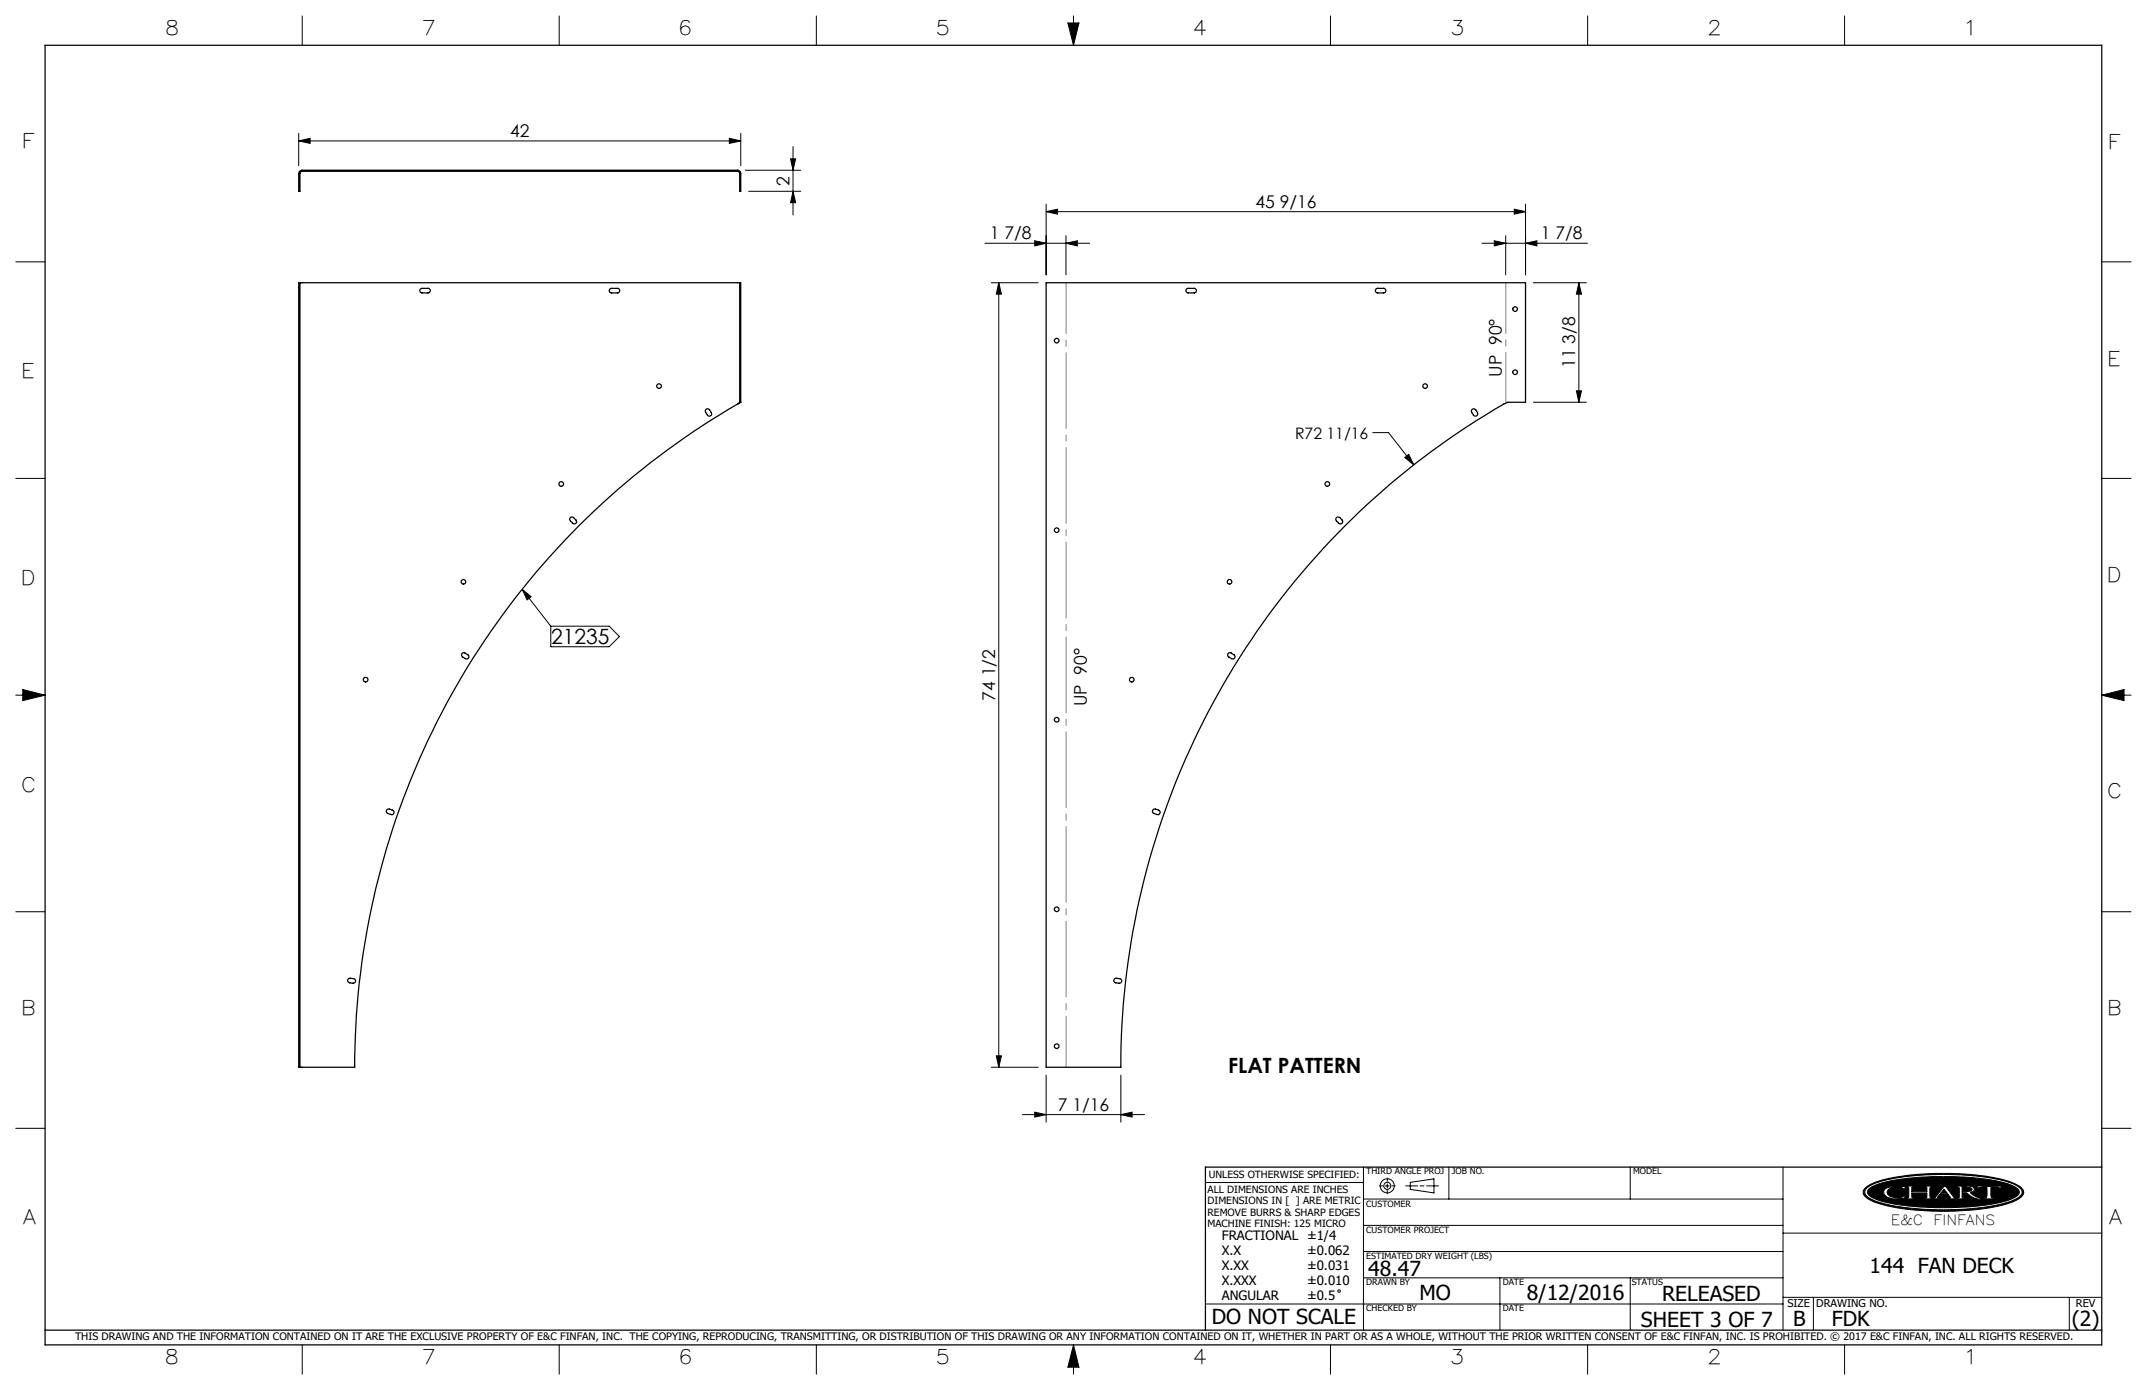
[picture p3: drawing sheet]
<svg xmlns="http://www.w3.org/2000/svg" width="432mm" height="279mm" viewBox="0 0 432 279" stroke-linecap="round" stroke-linejoin="round" font-family="sans-serif">
<g fill="none" stroke="#000" stroke-width=".2">
<path d="M60.8 3.2v5.9M112.5 3.2v5.9M164.2 3.2v5.9M214.8 4.6h2.2l-1.1 4.5zM215.9 3.2v5.9M267.6 3.2v5.9M319.3 3.2v5.9M371 3.2v5.9M60.1 28.3l2.3-.5v1zM60.1 26.8v6.5M60.1 28.3h88.9M146.7 27.8l2.3 .5-2.3 .5z"/>
<path d="M149 26.8v6.5M149.9 34.2h11.1M150.6 38.5h10.4M159 31.9h1l-.5 2.3zM159.5 29.5v13.7M159.5 38.5l.5 2.2h-1zM3.2 52.6h5.9M198.1 48.9h21M199.4 56.8h9.4M200.9 56.8l.5 2.3h-1zM200.9 56.8v157.7M208.1 48.4l2.3 .5-2.3 .5z"/>
<path d="M210.4 42.5l2.3-.4v.9zM210.4 41v14.2M210.4 42.5h96.4M214.4 48.9l2.3-.5v1zM214.4 47.4v7.8M298.1 48.9h21.2M300.5 48.4l2.3 .5-2.3 .5zM302.8 47.4v7.8M304.6 42.1l2.2 .4-2.2 .5zM306.8 41v14.2M306.8 48.9l2.3-.5v1zM308.4 56.8h10.7"/>
<path d="M317.5 56.8l.6 2.3h-1.1zM317.5 56.8v24.1M422.7 52.6h5.9M317 78.6h1.1l-.6 2.3zM3.2 96.2h5.9M276.1 87h3.2l5 6.5M282.5 92l.8-.7 1 2.2zM308.4 80.9h10.7M422.7 96.2h5.9M105 118.5l5.8 7.4M105 118.5l1.8 1.4-.8 .7zM3.2 139.7h5.9"/>
<path d="M4.6 138.6l4.5 1.1-4.5 1.1zM110.8 125.9h11.7l2.1 2.1-2.1 2h-11.7zM422.7 139.7h5.9M422.7 139.7l4.5-1.1v2.2zM3.2 183.3h5.9M422.7 183.3h5.9M199.4 214.5h9.4M200.4 212.2h1l-.5 2.3zM210.4 216.1v9.5M225.4 216.1v9.5M3.2 226.8h5.9M205.6 224h24.6"/>
<path d="M208.1 223.6l2.3 .4-2.3 .5zM225.4 224l2.3-.4v.9zM242.4 237.7h31.8M274.2 234.6v32.8M277.4 238.4h.7M278.6 238.4h.8M279 236.8v.7M279 238v.8M279 239.3v.6M279.9 238.4h.7M282.7 238.4h2.4M283.6 237.7l4.8-.7v2.8l-4.8-.7z"/>
<path d="M285.6 238.4h.8M286.9 238.4h2.4M291.4 234.6v6.4M327.9 234.6v6.4M358.6 234.6v32.8M375.3 238.7a16.2 16.2 0 0 1 7.4-2.3 55.4 55.4 0 0 1 21.3 1.1l1.9 .8a1.36 1.36 0 0 1 1.1 1.1 1.36 1.36 0 0 1-.7 1.4 23 23 0 0 1-9.9 2.4l-.5 .1a53.3 53.3 0 0 1-18.2-1.4 4.1 4.1 0 0 1-3-2 1.17 1.17 0 0 1 .6-1.2zM375.4 238.9a12.3 12.3 0 0 1 6-2.1 59.4 59.4 0 0 1 22.1 .7 4.5 4.5 0 0 1 3.1 1.9 1.36 1.36 0 0 1-.9 1.5 27.8 27.8 0 0 1-10.4 2.1l-1.1 .1a48.8 48.8 0 0 1-17.3-1.8l-1.5-.9a.94 .94 0 0 1 0-1.5zM375.8 239a15.4 15.4 0 0 1 7.6-2.1l3.6-.3 3.3-.1a44.5 44.5 0 0 1 14.2 1.7l.8 .4a1.03 1.03 0 0 1 .8 1 1.03 1.03 0 0 1-.8 1 25.5 25.5 0 0 1-9.5 2l-5 .1a43.6 43.6 0 0 1-13.5-1.6l-1.3-.8a.79 .79 0 0 1-.2-1.3zM379 239.1a5 5 0 0 1 3.5-.6h.7l-.2 .6-.5-.4a3.4 3.4 0 0 0-2.8 .4l-.2 .5 .2 .5a3.1 3.1 0 0 0 2.8 .5l.4-.3h.3l-.2 .5-.7 .1a3.6 3.6 0 0 1-3.3-.8l-.2-.6zM383.5 238.4h1.6v.2l-.6 .1v.8h3v-.8l-.5-.1v-.2h1.5v.2l-.3 .1-.1 .4 .1 1.5v.1l.3 .1v.2h-1.5v-.2h.4l.1-.2v-.8h-3v.8l.1 .2h.5v.2h-1.6v-.2l.3-.1 .1-.1v-1.5v-.4l-.4-.1zM391 239l.6 .9h-1.3zM391 238.4h.3l1.7 2.3 .5 .1v.2h-1.6v-.2l.4-.1-.5-.6h-1.7l-.5 .7h.6v.2h-1.5v-.2l.5-.1z"/>
<path d="M393.6 238.4h2.3l.9 .2 .3 .4-.2 .5-.7 .2 1.2 .9 1.1 .2v.2a4.2 4.2 0 0 1-2.9-1.1l-1-.1v.9l.6 .1v.2h-1.6v-.2h.3l.2-.2v-1.8l-.5-.2zM394.6 238.6h.9l.9 .2 .2 .3-.2 .3-1.8 .1zM397.9 238.3l1 .2 3.7-.1-.3 .5h-.2l-.1-.2h-1.6l.1 1.9 .6 .2v.2h-2.2v-.2l.7-.2v-1.8l-1.6-.1-.2 .2h-.3zM402.1 238.9h.1M422.7 226.8h5.9M274.2 256.9h84.4M274.2 251.6h84.4M274.2 246.3h84.4M274.2 241h84.4M301.7 256.9v10.5M327.9 256.9v10.5M358.6 247.9h64.1"/>
<path d="M60.8 270.3v5.9M112.5 270.3v5.9M164.2 270.3v5.9M215.9 270.3v5.9M215.9 270.3l1.1 4.5h-2.2zM242.4 262.1h116.2M267.6 270.3v5.9M319.3 270.3v5.9M358.6 260.8h64.1M364.7 260.8v6.6M371 270.3v5.9M416.2 260.8v6.6"/>
<circle cx="279" cy="238.4" r=".71"/>
<circle cx="279" cy="238.4" r="1.41"/>
<circle cx="269.3" cy="259.5" r=".25"/>
</g>
<g fill="none" stroke="#000" stroke-width=".25">
<path d="M9.1 9.1h413.6v261.2h-413.6zM60.2 34.5l.4-.3h87.7a.66 .66 0 0 1 .7 .7v3.6h-.2v-3.7l-.5-.4h-87.6l-.4 .3v3.8h-.2zM60.3 56.8h88.5M60.3 56.8h-.2v157.7h.2M60.3 56.8v157.7M84.6 58.1l.2-.1h1.3a.46 .46 0 0 1 .4 .4 .46 .46 0 0 1-.4 .5h-1.2a.45 .45 0 0 1-.4-.3 .45 .45 0 0 1 .1-.5zM122.6 58.2l.3-.2h1.3a.46 .46 0 0 1 .4 .4 .46 .46 0 0 1-.4 .5h-1.2a.46 .46 0 0 1-.4-.7zM148.8 56.8h.2v24.1M148.8 56.8v24.1M210.4 56.8h96.4v24.1h-3.6a153.6 153.6 0 0 0-77.8 133.6h-15zM238.6 58.2l.3-.2h1.3a.46 .46 0 0 1 .4 .4 .46 .46 0 0 1-.4 .5h-1.2a.46 .46 0 0 1-.4-.7zM276.7 58.2l.3-.2h1.3a.46 .46 0 0 1 .4 .4 .46 .46 0 0 1-.4 .5h-1.2a.46 .46 0 0 1-.4-.7z"/>
<path d="M142 82.3l.4-.1 .7 .7a.46 .46 0 0 1-.2 .7 .46 .46 0 0 1-.6-.2l-.4-.6zM148.3 81.2a154 154 0 0 0-77 133.3h-11M148.8 80.9l-.5 .3M148.8 80.9h.2M149 80.9l-.7 .3M296.1 82.3l.3-.1h.2l.5 .7a.48 .48 0 0 1-.1 .7 .48 .48 0 0 1-.7-.2l-.4-.7zM114.8 104h.5l.5 .5a.45 .45 0 0 1 0 .7 .45 .45 0 0 1-.6 0l-.6-.7zM268.8 104h.5l.6 .5a.46 .46 0 0 1 0 .7 .46 .46 0 0 1-.7 0l-.5-.6zM93 131.3l.4-.1 .7 .4a.46 .46 0 0 1 .1 .7 .46 .46 0 0 1-.6 .1l-.7-.5-.1-.3zM247.1 131.3l.4-.1 .7 .4a.46 .46 0 0 1 .1 .7 .46 .46 0 0 1-.6 .1l-.8-.5zM77.8 162.8l.5-.2 .6 .2a.46 .46 0 0 1 .3 .6 .46 .46 0 0 1-.6 .3l-.8-.3-.1-.2zM231.8 162.8l.6-.2 .6 .2a.47 .47 0 0 1 .3 .6 .47 .47 0 0 1-.6 .3l-.8-.3z"/>
<path d="M70.1 196.7h1a.46 .46 0 0 1 .4 .5 .46 .46 0 0 1-.5 .4h-.7a.48 .48 0 0 1-.4-.4 .48 .48 0 0 1 .2-.5zM224.1 196.8l.3-.2 .8 .1a.46 .46 0 0 1 .4 .5 .46 .46 0 0 1-.5 .4h-.7a.49 .49 0 0 1-.3-.8zM422.7 234.6h-180.3v32.8M9.1 267.4h413.6"/>
<circle cx="132.6" cy="77.6" r=".47"/>
<circle cx="212.5" cy="68.5" r=".46"/>
<circle cx="286.6" cy="77.6" r=".47"/>
<circle cx="304.7" cy="62.1" r=".46"/>
<circle cx="304.7" cy="74.8" r=".46"/>
<circle cx="112.9" cy="97.3" r=".47"/>
<circle cx="267" cy="97.3" r=".47"/>
<circle cx="93.2" cy="117" r=".45"/>
<circle cx="212.5" cy="106.6" r=".46"/>
<circle cx="247.3" cy="116.9" r=".46"/>
<circle cx="73.5" cy="136.6" r=".47"/>
<circle cx="227.6" cy="136.6" r=".46"/>
<circle cx="212.5" cy="144.7" r=".46"/>
<circle cx="212.5" cy="182.8" r=".46"/>
<circle cx="212.5" cy="210.3" r=".46"/>
</g>
<g fill="#000">
<path d="M383.5 238.4v.2h.3l.1 .2v1.8l-.1 .1-.3 .1v.2h1.6v-.2h-.5l-.1-.2v-.8h3v.9l-.5 .1v.2h1.5v-.2l-.3-.1-.1-.2v-1.6l.1-.3h.3v-.2h-1.5v.2l.5 .1v.8h-3v-.8l.6-.1v-.2zM391 238.4l-1.8 2.3-.5 .1v.2h1.5v-.2h-.6l.5-.7h1.7l.5 .6-.4 .1v.2h1.6v-.2l-.5-.1-1.7-2.3zM393.6 238.4v.2l.5 .2v1.8l-.2 .2h-.3v.2h1.6v-.2l-.6-.1v-.9l1 .1a3.7 3.7 0 0 0 2.9 1.1v-.2a3.4 3.4 0 0 1-2.3-1.1 .68 .68 0 0 0 .8-.2 .68 .68 0 0 0 0-.8l-.7-.3zM397.9 238.3l-.4 .6h.3l.2-.2 1.6 .1v1.8l-.2 .2h-.5v.2h2.2v-.2h-.5l-.2-.3v-1.7l1.6-.1 .1 .2h.2l.3-.5-4 .1zM375.8 239a13.3 13.3 0 0 1 6.5-2l2.7-.3 3.8-.2 7.5 .2a24.3 24.3 0 0 1 9.1 2 1.01 1.01 0 0 1 .7 .9 1.01 1.01 0 0 1-.7 1 21.9 21.9 0 0 1-8.6 1.9l-3.9 .2h-4.1l-3.8-.2a21.2 21.2 0 0 1-8.8-2l-.4-.3-.2-.5zM379.1 239a1.04 1.04 0 0 0 .7 1.7 7 7 0 0 0 3.2 .1l.2-.5h-.3l-.5 .4a2.56 2.56 0 0 1-2.8-.8 1.28 1.28 0 0 1 1.4-1.3h.2a1.49 1.49 0 0 1 1.4 .2l.4 .3 .2-.6h-.6a4.7 4.7 0 0 0-3.5 .5zM375.3 238.7a17.5 17.5 0 0 1 7.8-2.4l5.1-.4h4.8a34.5 34.5 0 0 1 12.5 2.2l.4 .2a1.36 1.36 0 0 1 .9 2 9.1 9.1 0 0 1-5.1 2.2l-.4 .1a58.1 58.1 0 0 1-23.1-.6 5.6 5.6 0 0 1-3.4-1.9v-.8zM375.3 238.9a1.14 1.14 0 0 0 .6 1.9 24 24 0 0 0 9.3 2.1l4.6 .3 3.7-.1a33.7 33.7 0 0 0 11.9-2.1l.4-.2a1.19 1.19 0 0 0 .9-1.2 1.19 1.19 0 0 0-.9-1.1 21.6 21.6 0 0 0-8.8-2.1l-5.1-.3-4.7 .1a30.2 30.2 0 0 0-11.1 2.1z" fill-rule="evenodd"/>
<path d="M215.9 270.3l-1.1 4.5h2.2zM214.8 4.6h2.2l-1.1 4.5zM4.6 138.6l4.5 1.1-4.5 1.1zM422.7 139.7l4.5-1.1v2.2zM391 239l-.7 .9h1.3zM394.6 238.6v.9l1.7-.1a.38 .38 0 0 0 .3-.4 .38 .38 0 0 0-.5-.3z" fill-rule="evenodd"/>
</g>
<path d="M302.8 56.8v24.2M214.4 214.5v-157.7" fill="none" stroke="#808080" stroke-width=".2" stroke-dasharray="15.2 1.3 1.3 1.3" stroke-dashoffset="5"/>
<g fill="#000">
<path d="M282.5 92l.8-.7 1 2.2zM105 118.5l1.8 1.4-.8 .7z"/>
<path d="M146.7 27.8l2.3 .5-2.3 .5zM60.1 28.3l2.3-.5v1z"/>
<path d="M159.5 38.5l.5 2.2h-1zM159 31.9h1l-.5 2.3z"/>
<path d="M200.9 56.8l.5 2.3h-1zM200.4 212.2h1l-.5 2.3z"/>
<path d="M300.5 48.4l2.3 .5-2.3 .5zM306.8 48.9l2.3-.5v1zM208.1 223.6l2.3 .4-2.3 .5zM225.4 224l2.3-.4v.9z"/>
<path d="M304.6 42.1l2.2 .4-2.2 .5zM210.4 42.5l2.3-.4v.9zM214.4 48.9l2.3-.5v1zM208.1 48.4l2.3 .5-2.3 .5z"/>
<path d="M317 78.6h1.1l-.6 2.3zM317.5 56.8l.6 2.3h-1.1z"/>
</g>
<g font-size="4.2">
<text x="110.8" y="129.4">21235</text>
<text x="247" y="215.7">FLAT PATTERN</text>
<text x="275.2" y="256.5">48.47</text>
<text x="376" y="255.9">144 FAN DECK</text>
<text x="285.5" y="261.4">MO</text>
<text x="307.1" y="261.3">8/12/2016</text>
<text x="334.3" y="261.6">RELEASED</text>
<text x="243.7" y="266.1">DO NOT SCALE</text>
<text x="330" y="266.7">SHEET 3 OF 7</text>
<text x="360.6" y="266.5">B</text>
<text x="368.4" y="266.6">FDK</text>
<text x="416.7" y="266.5">(2)</text>
</g>
<g font-size="4">
<text x="33.6" y="7.1">8</text>
<text x="85.2" y="7.1">7</text>
<text x="137" y="7.1">6</text>
<text x="188.6" y="7.1">5</text>
<text x="240.3" y="7.1">4</text>
<text x="292.1" y="7.1">3</text>
<text x="343.8" y="7.1">2</text>
<text x="395.7" y="7.1">1</text>
<text x="4.9" y="29.8">F</text>
<text x="424.5" y="29.9">F</text>
<text x="4.8" y="76">E</text>
<text x="424.3" y="73.5">E</text>
<text x="4.7" y="117.7">D</text>
<text x="424.2" y="116.9">D</text>
<text x="4.7" y="159.3">C</text>
<text x="424.2" y="160.4">C</text>
<text x="4.8" y="204">B</text>
<text x="424.3" y="204">B</text>
<text x="4.8" y="246.1">A</text>
<text x="424.3" y="246">A</text>
<text x="33.6" y="274.3">8</text>
<text x="85.2" y="274.3">7</text>
<text x="137" y="274.3">6</text>
<text x="188.6" y="274.3">5</text>
<text x="240.3" y="274.3">4</text>
<text x="292.1" y="274.3">3</text>
<text x="343.8" y="274.3">2</text>
<text x="395.8" y="274.3">1</text>
</g>
<g font-size="3.5">
<text x="102.6" y="27.5">42</text>
<text x="158.8" y="37.3" transform="rotate(-90 158.8 37.3)">2</text>
<text x="252.5" y="41.8">45 9/16</text>
<text x="199.1" y="48.1">1 7/8</text>
<text x="309.9" y="48.1">1 7/8</text>
<text x="302.1" y="75.7" transform="rotate(-90 302.1 75.7)">UP 90°</text>
<text x="316.8" y="74" transform="rotate(-90 316.8 74)">11 3/8</text>
<text x="200.1" y="140.8" transform="rotate(-90 200.1 140.8)">74 1/2</text>
<text x="218.6" y="142" transform="rotate(-90 218.6 142)">UP 90°</text>
<text x="212.8" y="223.3">7 1/16</text>
</g>
<text font-size="3.2" x="260.5" y="88.1">R72 11/16</text>
<g font-size="2.8">
<text x="380.3" y="246.2">E&amp;C</text>
<text x="388.9" y="246.2">FINFANS</text>
</g>
<g font-size="2.6">
<text x="245.7" y="249.3">FRACTIONAL ±1/4</text>
<text x="245.7" y="252.3">X.X</text>
<text x="245.7" y="255.3">X.XX</text>
<text x="262.9" y="252.3">±0.062</text>
<text x="262.9" y="255.3">±0.031</text>
<text x="245.7" y="258.3">X.XXX</text>
<text x="245.7" y="261.3">ANGULAR</text>
<text x="262.9" y="258.3">±0.010</text>
<text x="262.9" y="261.3">±0.5</text>
</g>
<g font-size="2.2">
<text x="359.5" y="262.8">SIZE</text>
<text x="365.3" y="262.7">DRAWING NO.</text>
<text x="417.5" y="262.8">REV</text>
</g>
<text font-size="2.1" x="15.1" y="269.4">THIS DRAWING AND THE INFORMATION CONTAINED ON IT ARE THE EXCLUSIVE PROPERTY OF E&amp;C FINFAN, INC. THE COPYING, REPRODUCING, TRANSMITTING, OR DISTRIBUTION OF THIS DRAWING OR ANY INFORMATION CONTAINED ON IT, WHETHER IN PART OR AS A WHOLE, WITHOUT THE PRIOR WRITTEN CONSENT OF E&amp;C FINFAN, INC. IS PROHIBITED. © 2017 E&amp;C FINFAN, INC. ALL RIGHTS RESERVED.</text>
<g font-size="2">
<text x="242.9" y="239.8">ALL DIMENSIONS ARE INCHES</text>
<text x="243.1" y="236.8">UNLESS OTHERWISE SPECIFIED:</text>
<text x="242.9" y="242.1">DIMENSIONS IN [ ] ARE METRIC</text>
<text x="242.9" y="244.4">REMOVE BURRS &amp; SHARP EDGES</text>
<text x="242.9" y="246.7">MACHINE FINISH: 125 MICRO</text>
</g>
<g font-size="1.7">
<text x="274.8" y="236.1">THIRD ANGLE PROJ</text>
<text x="292" y="236.1">JOB NO.</text>
<text x="328.5" y="236.1">MODEL</text>
<text x="274.8" y="242.5">CUSTOMER</text>
<text x="274.8" y="247.8">CUSTOMER PROJECT</text>
<text x="274.8" y="253.1">ESTIMATED DRY WEIGHT (LBS)</text>
<text x="274.8" y="258.3">DRAWN BY</text>
<text x="274.8" y="263.6">CHECKED BY</text>
<text x="302.2" y="263.6">DATE</text>
<text x="302.2" y="258.3">DATE</text>
<text x="328.2" y="258.3">STATUS</text>
</g>
</svg>
